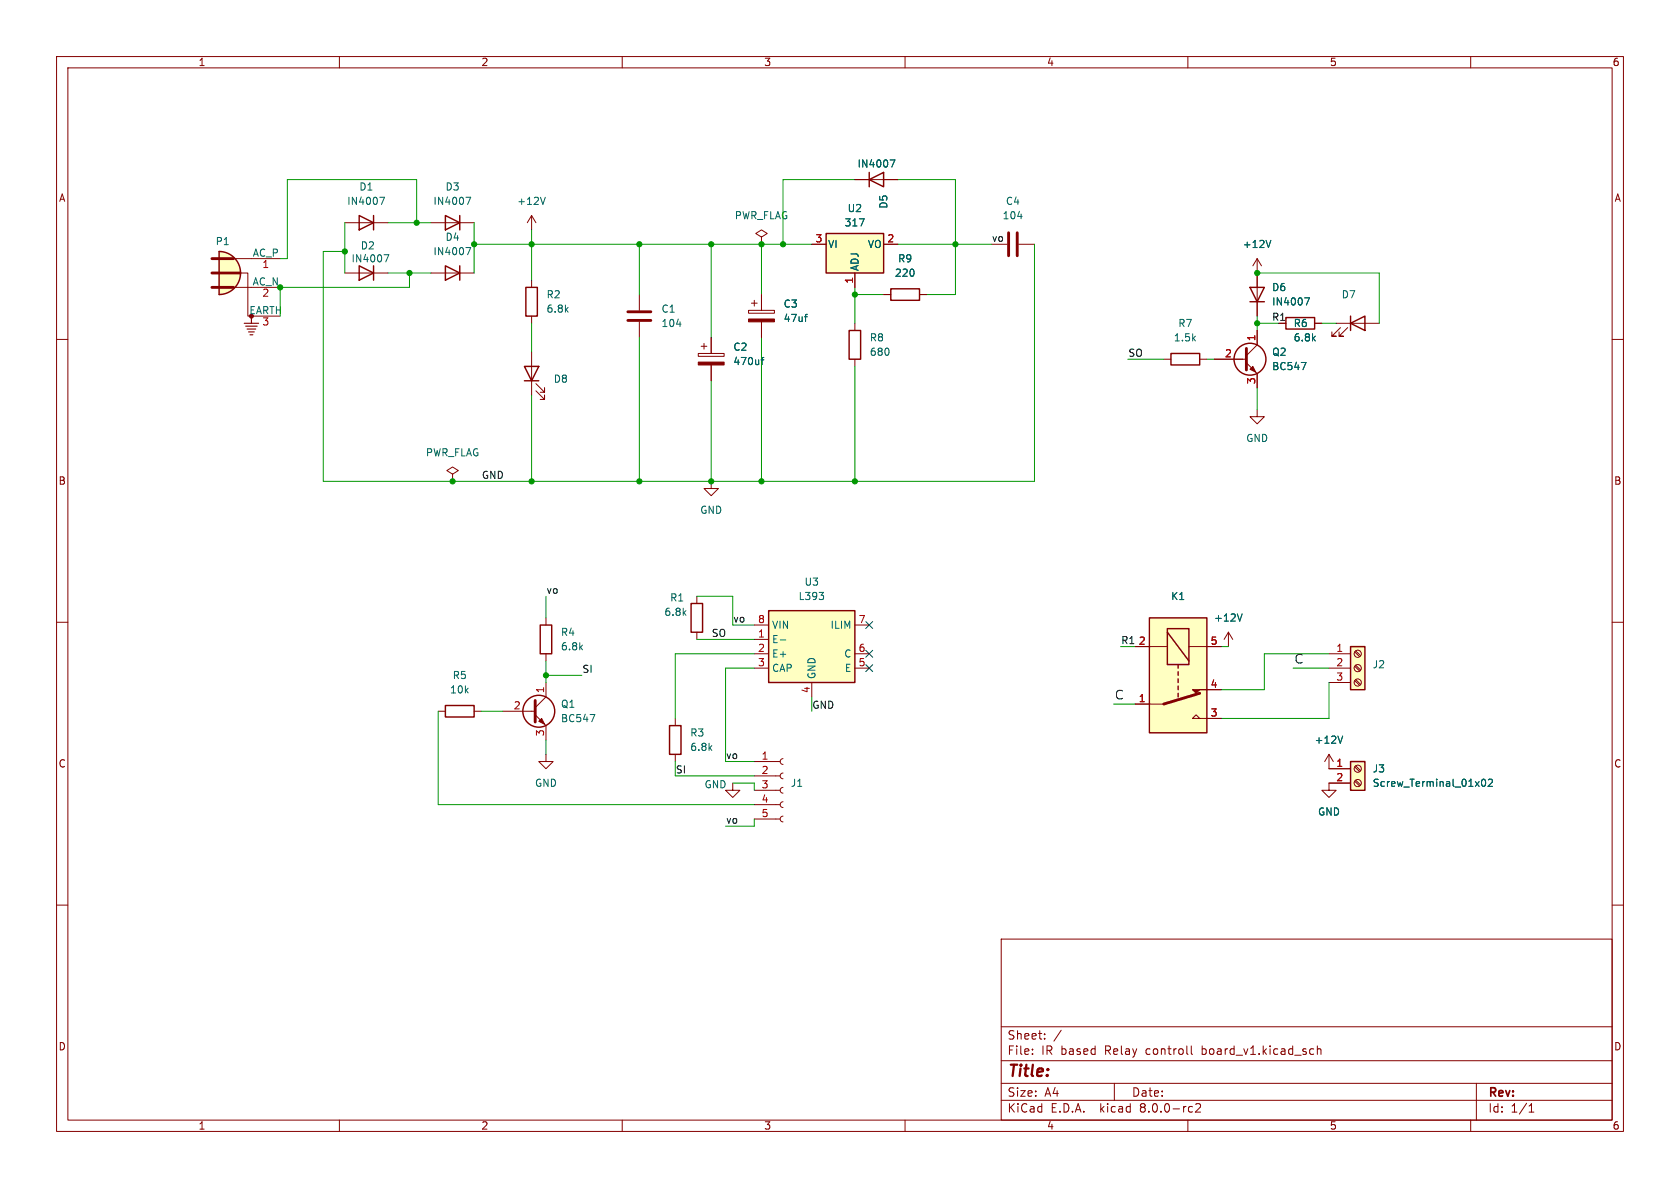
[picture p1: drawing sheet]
<svg xmlns="http://www.w3.org/2000/svg" width="297mm" height="210mm" viewBox="0 0 297 210" stroke-linecap="round" stroke-linejoin="round" font-family="sans-serif">
<g fill="none" stroke="#840000" stroke-width=".18">
<path d="M10 10h277v190h-277zM12 12h273v186h-273zM60 10v2M110 10v2M160 10v2M210 10v2M260 10v2M61 39.4h7.6M76.2 39.4h7.6M94 38.1v2.5M94 38.1l-.8 1.3M94 38.1l.7 1.3"/>
<path d="M10 60h2M37.5 48.3h6.3v7.6h5.7M41.3 50.8h8.2M41.3 45.7h8.2M76.2 48.3h7.6M125.7 59.7v2.8M151.1 57.2v1.2M156.2 52.1h1.3M162.6 52.1h1.2M175.3 43.2h2.8M180.1 43.2h2.8M285 60h2"/>
<path d="M94 62.2v7.7M94.7 69.1l1.6 1.5v-.7v.7h-.8M94.7 67.8l1.6 1.5v-.7v.7h-.8M123.4 62.5h4.6v.5h-4.6zM124 61.2h1M124.5 60.7v1M125.7 64.5v2.8M151.1 63.5v1.3M80 83.8l1-.6-1-.6-1 .6 1 .6v1.3M80 85.1h.1M125.7 85.1v1.3h1.3l-1.3 1.2-1.2-1.2h1.2M10 110h2"/>
<path d="M96.5 109.2v1.3M96.5 115.6v1.2M217.2 111.8l-.8 1.2M217.2 111.8v2.5M217.2 111.8l.7 1.2M285 110h2M119.4 127v1.3M119.4 133.4v1.2M129.5 138.4v1.3h1.3l-1.3 1.3-1.2-1.3h1.2M10 160h2M285 160h2M177 166h108v32h-108z"/>
<path d="M60 198v2M110 198v2M160 198v2M177 194.5h108M177 191.5h108M177 187.5h108M177 181.5h108M182.5 186.3v.1M182.5 185.5v.1M184.7 183.6v.1M184.7 182.8v.1M187.6 182.1l-1.3 2"/>
<path d="M197 191.5v3M210 198v2M210.6 184.9v1.3l.2 .2M210.7 195.6l.1 .1M210.8 196.5l-.1 .1M211.4 195.2l.6-.1 .2 .1v.3l-.9 1.1h.9M231.8 185.4l.4 .1M232.2 186.3l-.4 .1M232.9 185.5l.2-.1 .4 .1v.9M232.9 184.9v1.5M260 198v2M261 191.5v6.5"/>
<path d="M270.3 196.6h.9M270.3 195.5l.4-.4v1.5"/>
</g>
<path d="M37.5 50.8h3.8M37.5 48.3h4.9M37.5 45.7h3.8M178.3 41.1v4.1M179.8 41.1v4.1" fill="none" stroke="#840000" stroke-width=".51"/>
<path d="M67.1 34.9h.9l-.6 1.2M82.4 34.9h.8l-.5 1.2M96.4 34.9l-.4 1.2M179.9 38.3h.8M82.4 43.8h.8l-.5 1.2M134.5 63.6h.5M135 63.2l-.3 .2v1.1M219.6 108.5l-.4 1.3" fill="none" stroke="#006464" stroke-width=".18"/>
<g fill="none" stroke="#840000" stroke-width=".25">
<path d="M63.5 38.1l2.5 1.3-2.5 1.2zM66 38.1v2.5M78.7 38.1l2.6 1.3-2.6 1.2zM81.3 38.1v2.5M38.7 44.5a3.8 3.8 0 0 1 3.8 3.8 3.8 3.8 0 0 1-3.8 3.8zM78.7 47l2.6 1.3-2.6 1.2zM81.3 47v2.5M150.1 58.4h2v5.1h-2zM157.5 51.1h5.1v2h-5.1zM92.7 64.8h2.5l-1.2 2.5zM92.7 67.3h2.5M95.5 110.5h2v5.1h-2z"/>
<path d="M118.4 128.3h2v5.1h-2z"/>
</g>
<path d="M38.7 44.5a3.8 3.8 0 0 1 3.8 3.8 3.8 3.8 0 0 1-3.8 3.8z" fill="#ffffc2" stroke="#ffffc2" stroke-width=".18"/>
<path d="M43.2 57.2h2.5M43.4 57.7h2.1M43.7 58.2h1.5M43.9 58.7h1.1M44.2 59.2h.5M44.4 55.9v1.3" fill="none" stroke="#840000" stroke-width=".2"/>
<path d="M123.4 64h4.6v.5h-4.6z" fill="#840000" stroke="#840000" stroke-width=".18"/>
<path d="M146 41.3h10.2v7h-10.2z" fill="#ffffc2"/>
<path d="M153.7 31.8l2.5-1.3v2.5zM153.7 30.5v2.5M63.5 47l2.5 1.3-2.5 1.2zM66 47v2.5M93 50.8h2v5.1h-2zM146 41.3h10.2v7h-10.2zM78.7 124.7h5.1v2h-5.1z" fill="none" stroke="#840000" stroke-width=".25"/>
<g fill="none" stroke="#840000" stroke-width=".18">
<path d="M151.1 31.8h7.6M61 48.3h7.6M94 49.5v1.3M94 55.9v1.3M132.3 54.9h4.6v.5h-4.6zM132.8 53.6h1.1M133.3 53.1v1M134.6 41.9l1-.6-1-.7-1 .7 1 .6v1.3M134.6 43.2h.1M134.6 52.1v2.8M134.6 56.9v2.8M143.5 43.2h2.5"/>
<path d="M151.1 48.3v2.5M156.2 43.2h2.5M77.5 125.7h1.2M83.8 125.7h1.3M96.5 133.4v1.2h1.3l-1.3 1.3-1.3-1.3h1.3"/>
</g>
<path d="M151.9 38.7h.9l-.6 1.2M157.4 28.3h.8l-.5 1.2M67.9 45h.8l-.5 1.3M142.2 56h.5M142.7 55.6h-.2" fill="none" stroke="#006464" stroke-width=".18"/>
<path d="M132.3 56.4h4.6v.5h-4.6z" fill="#840000" stroke="#840000" stroke-width=".18"/>
<path d="M135.9 108h15.2v12.7h-15.2z" fill="#ffffc2"/>
<g fill="none" stroke="#840000" stroke-width=".25">
<path d="M135.9 108h15.2v12.7h-15.2z"/>
<circle cx="221" cy="63.5" r="2.82"/>
<circle cx="95.2" cy="125.7" r="2.82"/>
</g>
<g fill="none" stroke="#840000" stroke-width=".18">
<path d="M113 52.1v2.8M113 56.9v2.8M222.2 58.4v2.6l-1.9 1.9M214.6 63.5h5.7M220.3 64.1l1.9 1.9v2.6M133.3 113h2.6M133.3 115.6h2.6M133.3 118.1h2.6M133.3 110.5h2.6M151.1 115.6h2.6M151.1 118.1h2.6M151.1 110.5h2.6"/>
<path d="M88.9 125.7h5.7M94.6 126.4l1.9 1.9v2.5M96.5 120.7v2.5l-1.9 1.9M133.3 139.7h4.6M133.3 137.2h4.6M133.3 134.6h4.6M138.4 139.2l-.3 .1-.2 .4 .2 .4 .3 .1M138.4 136.7l-.3 .1-.2 .4 .2 .3 .3 .2M138.4 134.1l-.3 .2-.2 .3 .2 .4 .3 .1M143.5 120.7v2.5M133.3 144.8h4.6M133.3 142.2h4.6"/>
<path d="M138.4 144.3l-.3 .1-.2 .4 .2 .3 .3 .2M138.4 141.7l-.3 .2-.2 .3 .2 .4 .3 .1"/>
</g>
<path d="M119.6 57.3h.8M230 64.1h.9l-.6 1.2M137.9 113.1h1M144.8 104.7h.8l-.4 .5M145.5 105.3v.6M104.3 126.3h.9l-.6 1.3" fill="none" stroke="#006464" stroke-width=".18"/>
<path d="M111 56.6h4.1M111 55.1h4.1M220.3 61.6v3.8M94.6 123.8v3.8" fill="none" stroke="#840000" stroke-width=".51"/>
<g fill="#840000" stroke="#840000" stroke-width=".18">
<path d="M95.2 127.5l.6-.5 .5 1z"/>
<path d="M221 65.3l.5-.5 .5 1z"/>
</g>
<path d="M238.8 114.3h2.5v7.6h-2.5z" fill="#ffffc2"/>
<path d="M238.8 114.3h2.5v7.6h-2.5z" fill="none" stroke="#840000" stroke-width=".25"/>
<g fill="none" stroke="#840000" stroke-width=".18">
<path d="M234.9 115.6h3.9M234.9 118.1h3.9M239.5 117.8l.9 .8M239.5 115.2l.9 .9M239.7 117.6l.8 .8M239.7 115.1l.8 .8M234.9 120.7h3.9M239.5 120.3l.9 .9M239.7 120.1l.8 .9"/>
<circle cx="240" cy="118.1" r=".63"/>
<circle cx="240" cy="115.6" r=".63"/>
<circle cx="240" cy="120.6" r=".63"/>
</g>
<path d="M238.8 134.6h2.5v5.1h-2.5z" fill="#ffffc2"/>
<path d="M207 62.5h5.1v2h-5.1zM122.2 106.7h2v5.1h-2zM238.8 134.6h2.5v5.1h-2.5z" fill="none" stroke="#840000" stroke-width=".25"/>
<g fill="none" stroke="#840000" stroke-width=".18">
<path d="M205.7 63.5h1.3M212.1 63.5h1.3M222.2 72.4v1.3h1.3l-1.3 1.2-1.2-1.2h1.2M123.2 105.4v1.3M123.2 111.8v1.2M234.9 133.4v2.5h3.9M234.9 133.4l-.7 1.2M234.9 133.4l.8 1.2M238.8 138.4h-3.9v1.3h1.3l-1.3 1.3-1.2-1.3h1.2M239.5 138.1l.9 .8M239.5 135.6l.9 .8M239.7 137.9l.8 .9"/>
<path d="M239.7 135.4l.8 .8"/>
<circle cx="240" cy="135.9" r=".63"/>
<circle cx="240" cy="138.4" r=".63"/>
</g>
<path d="M237.4 130.1l-.5 1.3M262 137.9l.2-.2a.68 .68 0 0 1 .5 .7 .68 .68 0 0 1-.5 .6l-.2-.1-.1-.4zM263.1 137.9l.5-.2 .2 .4-.7 .9h.7" fill="none" stroke="#006464" stroke-width=".18"/>
<path d="M203.2 109.2h10.2v20.3h-10.2z" fill="#ffffc2"/>
<g fill="none" stroke="#840000" stroke-width=".18">
<path d="M151.1 31.8h2.6M156.2 31.8h2.5M125.7 59.7v2.8M134.6 52.1v2.8M134.6 56.9v2.8M143.5 43.2h2.5M151.1 48.3v2.5M156.2 43.2h2.5M156.2 52.1h1.3M162.6 52.1h1.2M222.2 45.7v10.2M222.2 58.4v2.6"/>
<path d="M222.2 45.7l-.7 1.3M222.2 45.7l.8 1.3M226.1 57.2h1.2M232.4 57.2h1.3M236.2 57.2h7.6M237 57.9l-1.5 1.5h.7h-.7v-.7M238.3 57.9l-1.6 1.5h.8h-.8v-.7M125.7 64.5v2.8M214.6 63.5h5.1M222.2 66v2.6M200.7 114.3h5.7M210.2 114.3h5.7"/>
<path d="M200.7 124.5h5M212.1 127l-.6-.6-.7 .6h5.1M213.4 121.9h2.5M234.9 135.9h3.9M234.9 138.4h3.9"/>
</g>
<g fill="none" stroke="#840000" stroke-width=".25">
<path d="M221 50.8h2.5l-1.3 2.5zM221 53.3h2.5M227.3 56.1h5.1v2.1h-5.1zM238.8 57.2l2.5-1.3v2.5zM238.8 55.9v2.5M203.2 109.2h10.2v20.3h-10.2zM206.4 111.1h3.8v6.4h-3.8zM206.4 111.8l3.8 5M208.3 117.5v.6M208.3 118.7v.7M208.3 120v.7M208.3 121.3v.6"/>
<path d="M208.3 122.6v.6"/>
</g>
<path d="M212.1 122.6l-6.4 1.9" fill="none" stroke="#840000" stroke-width=".51"/>
<path d="M210.8 121.9h2.6h-1.3l-.6 .7z" fill="#840000" stroke="#840000" stroke-width=".18"/>
<g fill="none" stroke="#006464" stroke-width=".18">
<path d="M151.9 38.7h.9l-.6 1.2M157.4 28.3h.8l-.5 1.2M142.2 56h.5M142.7 55.6h-.2M224.7 42.5l-.5 1.3M230.6 52.6h.9l-.6 1.3M134.5 63.6h.5M135 63.2l-.3 .2v1.1M230 64.1h.9l-.6 1.2M219.6 108.5l-.4 1.3M237.4 130.1l-.5 1.3M262 137.9l.2-.2a.68 .68 0 0 1 .5 .7 .68 .68 0 0 1-.5 .6l-.2-.1-.1-.4z"/>
<path d="M263.1 137.9l.5-.2 .2 .4-.7 .9h.7"/>
</g>
<g fill="none" stroke="#009600" stroke-width=".18">
<path d="M61 39.4v8.9M68.6 39.4h7.6M73.7 39.4v-7.6h-22.9v13.9h-1.3M83.8 39.4v8.9M151.1 31.8h-12.7v11.4M158.7 31.8h10.2v20.3h-5.1M68.6 48.3h7.6M72.4 48.3v2.5h-22.9v5.1M83.8 43.2h59.7M94 40.6v8.9M94 57.2v5M113 43.2v8.9"/>
<path d="M113 59.7v25.4M125.7 43.2v16.5M134.6 43.2v8.9M134.6 59.7v25.4M151.1 50.8v6.4M151.1 52.1h5.1M158.7 43.2h16.6M182.9 43.2v41.9h-125.8v-40.6h3.9M222.2 57.2h3.9M222.2 55.9v2.5M222.2 48.3h21.6v8.9M233.7 57.2h2.5"/>
<path d="M94 69.9v15.2M125.7 67.3v17.8M151.1 64.8v20.3M199.4 63.5h6.3M213.4 63.5h1.2M222.2 68.6v3.8M96.5 119.4h6.4M96.5 105.4v3.8M96.5 116.8v3.9M123.2 113h10.1M123.2 105.4h6.3v5.1h3.8M133.3 115.6h-13.9v11.4"/>
<path d="M133.3 118.1h-5v16.5h5M198.1 114.3h2.6M215.9 114.3h1.3M228.6 118.1h6.3M234.9 115.6h-11.4v6.3h-7.6M77.5 125.7v16.5h55.8M85.1 125.7h3.8M96.5 130.8v2.6M119.4 134.6v2.6h13.9M129.5 138.4h3.8v1.3M143.5 123.2v2.5M196.8 124.5h3.9"/>
<path d="M234.9 120.7v6.3h-19M133.3 144.8v1.3h-5"/>
</g>
<path d="M153.1 117.5l1.2 1.2M153.1 115l1.2 1.2M153.1 109.9l1.2 1.2M154.3 117.5l-1.2 1.2M154.3 115l-1.2 1.2M154.3 109.9l-1.2 1.2" fill="none" stroke="#000084" stroke-width=".18"/>
<g fill="#009600" stroke="#009600" stroke-width=".18">
<circle cx="134.6" cy="85.1" r=".46"/>
<circle cx="151.1" cy="85.1" r=".46"/>
<circle cx="138.4" cy="43.2" r=".46"/>
<circle cx="113" cy="43.2" r=".46"/>
<circle cx="134.6" cy="43.2" r=".46"/>
<circle cx="125.7" cy="43.2" r=".46"/>
<circle cx="168.9" cy="43.2" r=".46"/>
<circle cx="151.1" cy="52.1" r=".46"/>
<circle cx="83.8" cy="43.2" r=".46"/>
<circle cx="72.4" cy="48.3" r=".46"/>
<circle cx="73.7" cy="39.4" r=".46"/>
<circle cx="49.5" cy="50.8" r=".46"/>
<circle cx="94" cy="43.2" r=".46"/>
<circle cx="61" cy="44.5" r=".46"/>
<circle cx="222.2" cy="57.2" r=".46"/>
<circle cx="222.2" cy="48.3" r=".46"/>
<circle cx="96.5" cy="119.4" r=".46"/>
<circle cx="94" cy="85.1" r=".46"/>
<circle cx="80" cy="85.1" r=".46"/>
<circle cx="125.7" cy="85.1" r=".46"/>
<circle cx="113" cy="85.1" r=".46"/>
</g>
<g font-size="3.2" fill="#0f0f0f">
<text x="228.6" y="117.5">c</text>
<text x="196.8" y="123.8">c</text>
</g>
<text font-size="2.8" fill="#840000" x="178" y="190.9">Title:</text>
<g font-size="2.1" fill="#840000">
<text x="178" y="184">Sheet:</text>
<text x="178" y="186.7">File:</text>
<text x="184.1" y="186.7">IR based</text>
<text x="195.5" y="186.7">Relay</text>
<text x="202.8" y="186.7">controll</text>
<text x="212.9" y="186.7">board_v1.kicad_sch</text>
<text x="178" y="196.9">KiCad</text>
<text x="178" y="194.1">Size:</text>
<text x="184.7" y="194.1">A4</text>
<text x="185.7" y="196.9">E.D.A.</text>
<text x="194.6" y="196.9">kicad</text>
<text x="200" y="194.1">Date:</text>
<text x="201.8" y="196.9">8.0.0-rc2</text>
<text x="263" y="194.3">Rev:</text>
<text x="263" y="196.9">Id:</text>
<text x="267.1" y="196.9">1/1</text>
</g>
<g font-size="1.8" fill="#840000">
<text x="35" y="11.9">1</text>
<text x="85" y="11.9">2</text>
<text x="135" y="11.9">3</text>
<text x="185" y="11.9">4</text>
<text x="235" y="11.9">5</text>
<text x="285" y="11.9">6</text>
<text x="10.3" y="35.9">A</text>
<text x="285.3" y="35.9">A</text>
<text x="10.3" y="85.9">B</text>
<text x="285.3" y="85.9">B</text>
<text x="10.3" y="135.9">C</text>
<text x="285.3" y="135.9">C</text>
<text x="10.3" y="185.9">D</text>
<text x="285.3" y="185.9">D</text>
<text x="35" y="199.9">1</text>
<text x="85" y="199.9">2</text>
<text x="135" y="199.9">3</text>
<text x="185" y="199.9">4</text>
<text x="235" y="199.9">5</text>
<text x="285" y="199.9">6</text>
</g>
<g font-size="1.8" fill="#006464">
<text x="151.5" y="29.8">IN4007</text>
<text x="63.4" y="33.9">D1</text>
<text x="78.7" y="33.9">D3</text>
<text x="61.3" y="36.4">IN4007</text>
<text x="76.5" y="36.4">IN4007</text>
<text x="91.3" y="36.4">+12V</text>
<text x="129.8" y="39">PWR_FLAG</text>
<text x="149.2" y="40.2">317</text>
<text x="149.8" y="37.7">U2</text>
<text x="157.1" y="37" transform="rotate(-90 157.1 37)">D5</text>
<text x="177.2" y="39">104</text>
<text x="177.7" y="36.4">C4</text>
<text x="38" y="43.5">P1</text>
<text x="44.6" y="45.5">AC_P</text>
<text x="62" y="46.6">IN4007</text>
<text x="63.7" y="44.3">D2</text>
<text x="76.5" y="45.3">IN4007</text>
<text x="78.7" y="42.8">D4</text>
<text x="146.3" y="44">VI</text>
<text x="153.3" y="44">VO</text>
<text x="158.7" y="46.6">R9</text>
<text x="219.6" y="44">+12V</text>
<text x="44.6" y="50.5">AC_N</text>
<text x="96.5" y="52.9">R2</text>
<text x="152" y="48" transform="rotate(-90 152 48)">ADJ</text>
<text x="158.1" y="49.1">220</text>
<text x="224.8" y="51.7">D6</text>
<text x="237.1" y="52.9">D7</text>
<text x="44" y="55.6">EARTH</text>
<text x="96.5" y="55.5">6.8k</text>
<text x="116.8" y="55.5">C1</text>
<text x="116.8" y="58">104</text>
<text x="138.4" y="54.6">C3</text>
<text x="138.4" y="57.1">47uf</text>
<text x="208.2" y="58">R7</text>
<text x="224.8" y="54.2">IN4007</text>
<text x="228.6" y="58">R6</text>
<text x="129.5" y="62.2">C2</text>
<text x="129.5" y="64.7">470uf</text>
<text x="153.7" y="60.6">R8</text>
<text x="153.7" y="63.1">680</text>
<text x="207.4" y="60.6">1.5k</text>
<text x="224.8" y="65.6">BC547</text>
<text x="224.8" y="63.1">Q2</text>
<text x="228.6" y="60.6">6.8k</text>
<text x="97.8" y="67.9">D8</text>
<text x="75.2" y="80.9">PWR_FLAG</text>
<text x="220.2" y="78.3">GND</text>
<text x="123.7" y="91">GND</text>
<text x="118.4" y="106.5">R1</text>
<text x="141.1" y="106.3">L393</text>
<text x="142.1" y="103.7">U3</text>
<text x="206.9" y="106.3">K1</text>
<text x="99.1" y="112.6">R4</text>
<text x="117.4" y="109.1">6.8k</text>
<text x="136.4" y="113.9">E-</text>
<text x="136.4" y="111.4">VIN</text>
<text x="146.7" y="111.4">ILIM</text>
<text x="214.5" y="110.1">+12V</text>
<text x="99.1" y="115.2">6.8k</text>
<text x="136.4" y="116.4">E+</text>
<text x="136.4" y="119">CAP</text>
<text x="149.1" y="116.4">C</text>
<text x="149.3" y="119">E</text>
<text x="242.6" y="118.3">J2</text>
<text x="79.5" y="122.8">10k</text>
<text x="79.9" y="120.2">R5</text>
<text x="99.1" y="125.3">Q1</text>
<text x="144.4" y="120.1" transform="rotate(-90 144.4 120.1)">GND</text>
<text x="99.1" y="127.9">BC547</text>
<text x="121.9" y="130.4">R3</text>
<text x="232.3" y="131.7">+12V</text>
<text x="121.9" y="132.9">6.8k</text>
<text x="242.6" y="136.8">J3</text>
<text x="94.5" y="139.3">GND</text>
<text x="124.5" y="139.5">GND</text>
<text x="139.7" y="139.3">J1</text>
<text x="242.6" y="139.3">Screw_Terminal_01x02</text>
<text x="232.9" y="144.4">GND</text>
</g>
<g font-size="1.8" fill="#a90000">
<text x="46.3" y="47.7">1</text>
<text x="144.1" y="42.9">3</text>
<text x="156.8" y="42.9">2</text>
<text x="46.3" y="52.8">2</text>
<text x="150.9" y="50.2" transform="rotate(-90 150.9 50.2)">1</text>
<text x="46.3" y="57.9">3</text>
<text x="216.5" y="63.2">2</text>
<text x="222" y="60.4" transform="rotate(-90 222 60.4)">1</text>
<text x="222" y="68" transform="rotate(-90 222 68)">3</text>
<text x="133.9" y="112.8">1</text>
<text x="133.9" y="110.2">8</text>
<text x="151.7" y="110.2">7</text>
<text x="133.9" y="115.3">2</text>
<text x="133.9" y="117.9">3</text>
<text x="151.7" y="117.9">5</text>
<text x="151.7" y="115.3">6</text>
<text x="201.2" y="114">2</text>
<text x="213.9" y="114">5</text>
<text x="236.1" y="115.3">1</text>
<text x="236.1" y="117.9">2</text>
<text x="90.7" y="125.5">2</text>
<text x="96.3" y="122.6" transform="rotate(-90 96.3 122.6)">1</text>
<text x="143.3" y="122.6" transform="rotate(-90 143.3 122.6)">4</text>
<text x="201.2" y="124.2">1</text>
<text x="213.9" y="121.7">4</text>
<text x="236.1" y="120.4">3</text>
<text x="96.3" y="130.2" transform="rotate(-90 96.3 130.2)">3</text>
<text x="213.9" y="126.7">3</text>
<text x="134.5" y="134.4">1</text>
<text x="134.5" y="136.9">2</text>
<text x="236.1" y="135.6">1</text>
<text x="134.5" y="139.4">3</text>
<text x="134.5" y="142">4</text>
<text x="236.1" y="138.2">2</text>
<text x="134.5" y="144.5">5</text>
</g>
<g font-size="1.8" fill="#0f0f0f">
<text x="175.3" y="42.8">vo</text>
<text x="224.8" y="56.8">R1</text>
<text x="199.4" y="63.2">SO</text>
<text x="85.1" y="84.7">GND</text>
<text x="96.5" y="105.1">vo</text>
<text x="125.7" y="112.7">SO</text>
<text x="129.5" y="110.1">vo</text>
<text x="198.1" y="114">R1</text>
<text x="102.9" y="119">SI</text>
<text x="143.5" y="125.4">GND</text>
<text x="119.4" y="136.8">SI</text>
<text x="128.3" y="134.3">vo</text>
<text x="128.3" y="145.7">vo</text>
</g>
</svg>
